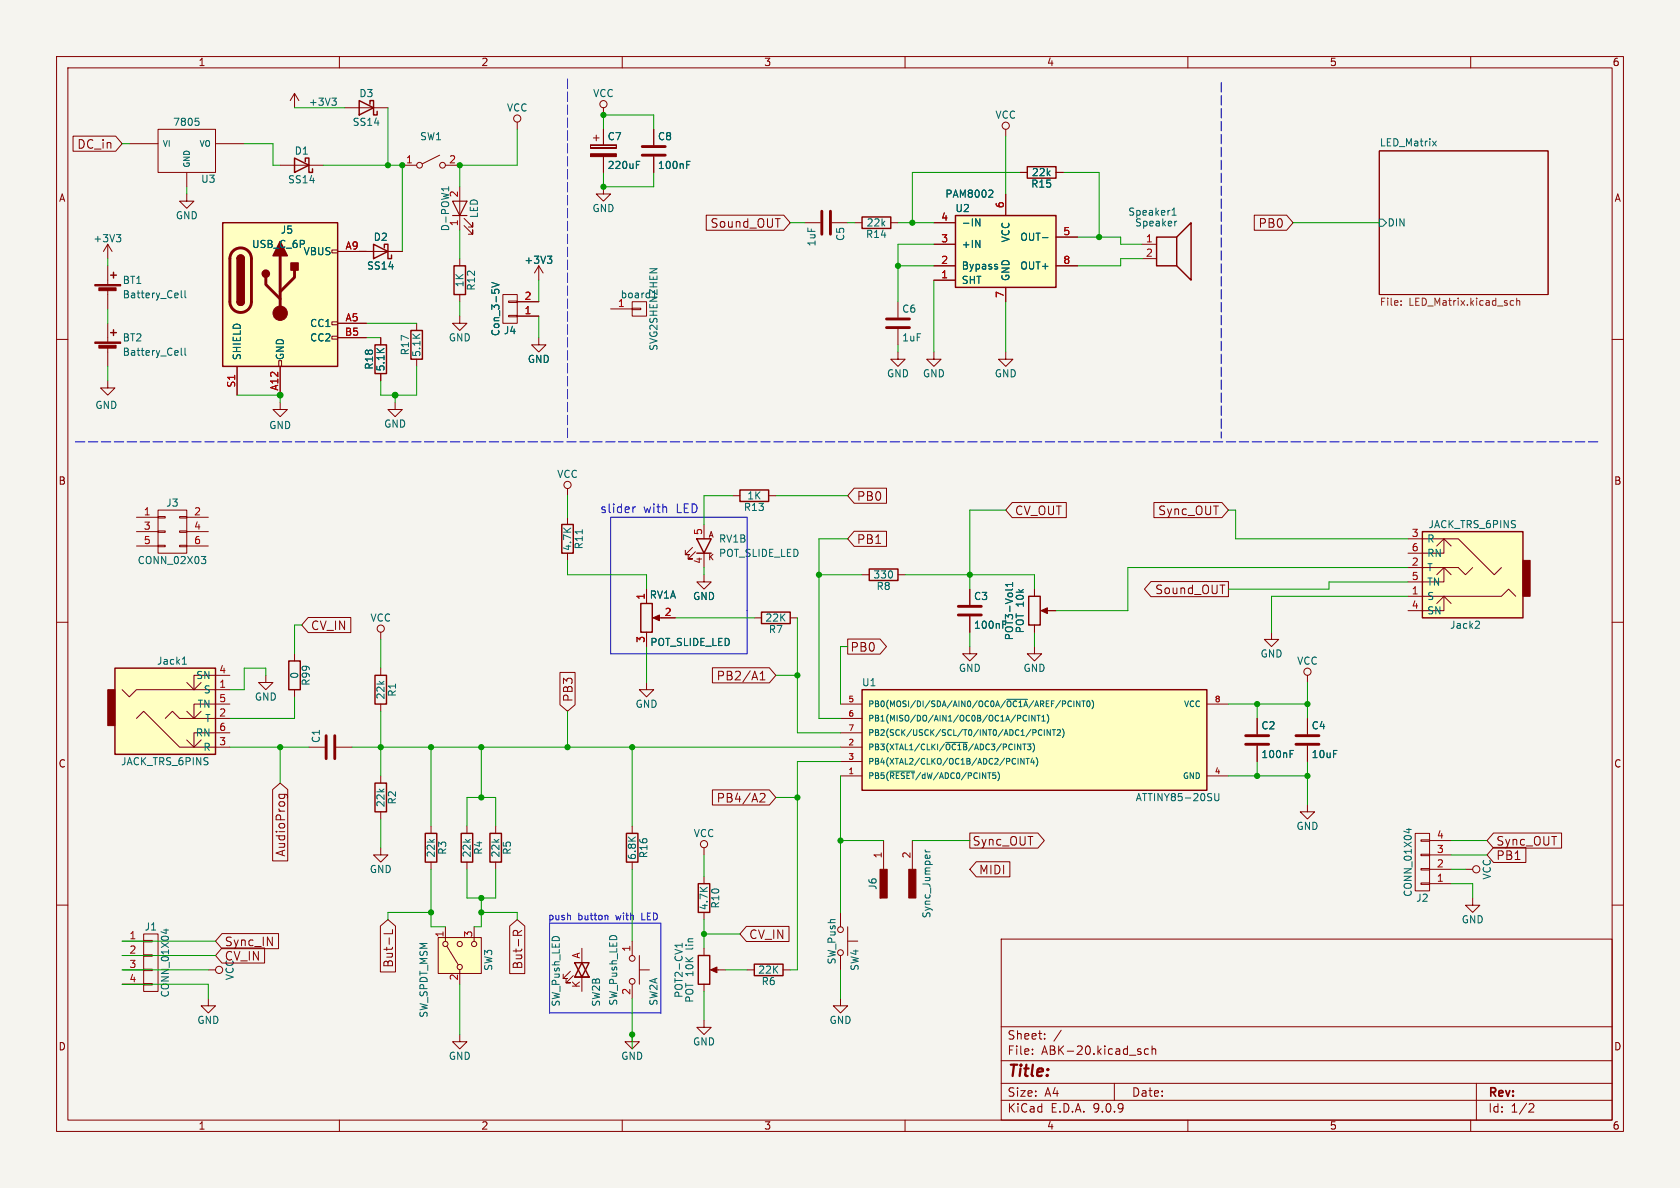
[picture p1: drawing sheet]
<svg xmlns="http://www.w3.org/2000/svg" width="297mm" height="210mm" viewBox="0 0 297 210" stroke-linecap="round" stroke-linejoin="round" font-family="sans-serif">
<path d="M0 0h297v210h-297z" fill="#f5f4ef" stroke="#f5f4ef" stroke-width=".18"/>
<g fill="none" stroke="#840000" stroke-width=".18">
<path d="M10 10h277v190h-277zM12 12h273v186h-273zM60 10v2M110 10v2M160 10v2M210 10v2M260 10v2M243.8 26.7h29.9v25.4h-29.9zM158.7 53.3v2.8M158.7 58.2v2.8M10 60h2M158.7 62.2v1.3h1.3l-1.3 1.3-1.2-1.3h1.2"/>
<path d="M165.1 62.2v1.3h1.3l-1.3 1.3-1.3-1.3h1.3M177.8 62.2v1.3h1.3l-1.3 1.3-1.3-1.3h1.3M285 60h2M129.5 87.6h1.3M135.9 87.6h1.3M10 110h2M47 119.4v1.3h1.3l-1.3 1.2-1.3-1.2h1.3M52.1 115.6v1.2M285 110h2M52.1 121.9v1.3M54.6 132.1h2.8M59.4 132.1h2.8"/>
<path d="M111.8 146.1v1.2M111.8 152.4v1.3M124.5 149.9v1.2M124.5 154.9v1.3M10 160h2M36.8 176.5v1.3h1.3l-1.3 1.3-1.2-1.3h1.2M36.8 171.5h1.3M100.8 171.7l-1.2 1.3h.7h-.7v-.8M101.3 172.5l-1.2 1.2h.7h-.7v-.7M102.9 167.6v2.6M102.9 172.7v2.6M111.8 166.4v2.5"/>
<path d="M111.8 174v2.5M113 171.5h1.8M113 168.9v5.1M124.5 161.3v1.3M124.5 167.6v1.3M124.5 174v1.3M126 171.5h2.3M132.1 171.5h1.2M138.4 171.5h1.3M148.6 176.5v1.3h1.3l-1.3 1.3-1.3-1.3h1.3M148.6 161.3v2.5M148.6 168.9v2.6"/>
<path d="M149.9 166.4h1.7M149.9 163.8v5.1M177 166h108v32h-108zM285 160h2M60 198v2M110 198v2M111.8 182.9v1.3h1.2l-1.2 1.2-1.3-1.2h1.3M124.5 180.3v1.3h1.2l-1.2 1.3-1.3-1.3h1.3M160 198v2M177 194.5h108M177 191.5h108M177 187.5h108"/>
<path d="M177 181.5h108M182.5 186.3v.1M182.5 185.5v.1M184.7 183.6v.1M184.7 182.8v.1M187.6 182.1l-1.3 2M197 191.5v3M203 185.5l-.4-.1-.3 .3v.4l.2 .2h.5M203.7 185.5l.2-.1 .3 .1 .1 .9M203.7 184.9v1.5M210 198v2M260 198v2"/>
<path d="M261 191.5v6.5M270.5 195.1l.5 .1 .2 .3-1 1.1h1"/>
<circle cx="124.5" cy="149.2" r=".63"/>
<circle cx="38.7" cy="171.4" r=".63"/>
<circle cx="111.8" cy="169.4" r=".51"/>
<circle cx="111.8" cy="173.5" r=".51"/>
<circle cx="148.6" cy="168.4" r=".51"/>
<circle cx="148.6" cy="164.3" r=".51"/>
</g>
<path d="M243.8 38.7h.7l.6 .7-.6 .6h-.7zM253.3 24.9l.6 .9M253.9 24.9l-.6 .9M120.6 166.7v.8M120.6 167.1h-1.3l.4 .4" fill="none" stroke="#006464" stroke-width=".18"/>
<path d="M247.7 53.9v.1M247.7 53.2v.1M267.1 53.9h.5M267.1 53.2h.5M268.1 53.3l.2-.2 .3 .1 .1 .8M268.1 52.7v1.3" fill="none" stroke="#725600" stroke-width=".18"/>
<path d="M130.8 86.6h5.1v2h-5.1zM51.1 116.8h2v5.1h-2zM110.7 147.3h2.1v5.1h-2.1zM123.4 156.2h2.1v5.1h-2.1zM101.6 170.2h2.5l-1.2 2.5zM101.6 172.7h2.5M102.9 170.2l1.2 2.5h-2.5zM123.4 168.9h2.1v5.1h-2.1zM133.3 170.4h5.1v2.1h-5.1z" fill="none" stroke="#840000" stroke-width=".25"/>
<path d="M156.7 56.4h4.1M156.7 57.9h4.1M57.7 130v4.1M59.2 130v4.1" fill="none" stroke="#840000" stroke-width=".51"/>
<path d="M125.6 171.5l1.1-.6v1.1z" fill="#840000" stroke="#840000" stroke-width=".18"/>
<path d="M77.5 165.7h7.6v6.4h-7.6z" fill="#ffffc2"/>
<g fill="none" stroke="#840000" stroke-width=".18">
<path d="M104.4 25.7v.5zM104.4 26.2h4.6zM104.4 25.7h4.6zM104.9 24.4h1M105.4 23.9v1M106.7 33v1.3h1.2l-1.2 1.3-1.3-1.3h1.3M106.7 22.9v2.8M106.7 27.7v2.8M109 25.7v.5zM81.3 45.7v1.3M81.3 52.1v1.2M88.9 52.1h2.5v5.1h-2.5z"/>
<path d="M89.9 55.8h1.5v.2h-1.5zM89.9 53.2h1.5v.3h-1.5zM91.4 55.9h3.8M91.4 53.3h3.8M24.1 91.4h3.8M24.1 94h3.8M24.1 96.5h3.8M27.9 90.2h5.1v7.6h-5.1zM27.9 91.3h1.3v.3h-1.3zM27.9 93.9h1.3v.2h-1.3zM27.9 96.4h1.3v.2h-1.3zM31.7 91.3h1.3v.3h-1.3z"/>
<path d="M31.7 93.9h1.3v.2h-1.3zM31.7 96.4h1.3v.2h-1.3zM33 91.4h3.8M33 94h3.8M33 96.5h3.8M100.3 91.4v1.3M100.3 97.8v1.3M114.3 104.1v2.6M114.3 111.8v2.5M115.8 109.2h3.6M133.3 109.2h1.3M139.7 109.2h1.3"/>
<path d="M171.4 114.3v1.3h1.3l-1.3 1.2-1.2-1.2h1.2M114.3 120.7v1.2h1.3l-1.3 1.3-1.3-1.3h1.3M222.2 127v2.8M222.2 131.8v2.8M259.1 153.7h1.2M21.6 166.4h3.8M21.6 168.9h3.8M21.6 171.5h3.8M21.6 174h3.8M25.4 165.1h2.5v10.2h-2.5zM25.4 166.2h1.5v.3h-1.5zM25.4 168.8h1.5v.2h-1.5z"/>
<path d="M25.4 171.3h1.5v.3h-1.5zM25.4 173.9h1.5v.2h-1.5zM77.5 165.7h7.6v6.4h-7.6zM78.7 163.8v2.6M79 167.3l2 3.3M81.3 171.5v2.5M83.8 163.8v2.6M81.3 182.9v1.3h1.2l-1.2 1.2-1.3-1.2h1.3"/>
<circle cx="261" cy="153.7" r=".63"/>
<circle cx="78.7" cy="166.9" r=".46"/>
<circle cx="81.3" cy="170.9" r=".46"/>
<circle cx="81.3" cy="166.9" r=".46"/>
<circle cx="83.8" cy="166.9" r=".46"/>
</g>
<path d="M112.5 29.1h.4M112.5 28.5h.6M86.9 49.9l1.3 .4-1.3 .5M35.6 98.4h.8l-.4 .5 .3 .1 .1 .4-.3 .2h-.3M102.9 93.6v.8M228.1 133.3h.4M228.1 132.7h.6M28.9 164.4h.9M29.4 164.2v.8" fill="none" stroke="#006464" stroke-width=".18"/>
<path d="M80.3 47h2v5.1h-2zM99.3 92.7h2v5.1h-2zM113.3 106.7h2v5.1h-2zM134.6 108.2h5.1v2h-5.1z" fill="none" stroke="#840000" stroke-width=".25"/>
<g fill="#840000" stroke="#840000" stroke-width=".18">
<path d="M115.4 109.2l1.2-.5v1z"/>
<path d="M104.4 27.2h4.6v.5h-4.6z"/>
</g>
<path d="M220.2 130h4.1M220.2 131.6h4.1" fill="none" stroke="#840000" stroke-width=".51"/>
<path d="M152.4 121.9h61v17.8h-61z" fill="#ffffc2"/>
<path d="M63.5 17.8l2.5 1.3-2.5 1.2zM65.4 18.4v-.6h.6v2.5h.7v-.6M153.7 100.6h5v2h-5zM181.9 105.4h2v5.1h-2zM152.4 121.9h61v17.8h-61z" fill="none" stroke="#840000" stroke-width=".25"/>
<g fill="none" stroke="#840000" stroke-width=".18">
<path d="M61 19.1h7.6M71.1 29.2h2.6M77.7 27.4l-3 1.6M78.7 29.2h2.6M81.3 33v7.6M82 39.9l1.6 1.5v-.8v.8h-.8M82 38.6l1.6 1.5v-.7v.7h-.8M95.2 47l-.7 1.3M95.2 47l.8 1.3M95.2 47v2.5M100.3 86.4v1.2M152.4 101.6h1.3"/>
<path d="M158.7 101.6h1.3M171.4 104.1v2.8M171.4 109v2.8M182.9 114.3v1.3h1.2l-1.2 1.2-1.3-1.2h1.3M182.9 104.1v1.3M182.9 110.5v1.3M184.4 108h2.3M148.6 124.5h3.8M148.6 127h3.8M148.6 129.5h3.8M148.6 132.1h3.8M148.6 134.6h3.8"/>
<path d="M148.6 137.2h3.8M213.4 124.5h3.8M213.4 137.2h3.8M155.6 158.8h.1M156.2 148.6v5.1M161.3 148.6v5.1M250.2 147.3h2.5v10.2h-2.5zM251.2 156.1h1.5v.2h-1.5zM251.2 153.5h1.5v.3h-1.5zM251.2 151h1.5v.3h-1.5zM251.2 148.5h1.5v.2h-1.5zM252.7 156.2h3.8"/>
<path d="M252.7 153.7h3.8M252.7 151.1h3.8M252.7 148.6h3.8M260.3 158.8v1.2h1.3l-1.3 1.3-1.2-1.3h1.2"/>
<circle cx="74.2" cy="29.2" r=".51"/>
<circle cx="78.2" cy="29.2" r=".51"/>
<circle cx="100.3" cy="85.7" r=".63"/>
</g>
<g fill="none" stroke="#006464" stroke-width=".18">
<path d="M79.3 33v.7M79.3 33.4h-1.3l.4 .3M96.8 45.3h.7l-.4 .5M97.3 45.8l.2 .2v.3l-.2 .3M177.3 110.4h.4M177.3 109.8h.6M179 104.1l-.2 .2M179 103v.7M179 103.3h-1.3l.4 .4M157.3 136.3h4.4M167.2 131.2h3.8M176 137.1v.4"/>
<path d="M176.4 136.5a1.17 1.17 0 0 1 0 1.5M178 123.6h3.7M180 134.1v1M180.8 131.5h.6M180.9 127.3l.3 .2 .3-.1M181 134.1v1l-.5-1v1M181.1 131.5v1M181.4 134.1h.6M181.5 126.5l-.3-.1-.3 .2M181.6 131.5h.7l-.4 .4 .3 .1v.4l-.1 .1-.5-.1M181.7 134.1v1M181.9 126.4v1.1"/>
<path d="M182.5 134l-.2 .7h.6M182.6 129h.4l.2 .2-.1 .3h-.5M182.6 131.4a1.17 1.17 0 0 1 0 1.5M182.7 134.4v.7M183 126.4v1.1l-.6-1.1v1.1M183.2 133.9a1.17 1.17 0 0 1 0 1.6M183.3 126.4h.6M183.6 126.4v1.1M184.2 129.1a.45 .45 0 0 0-.6 .4 .45 .45 0 0 0 .6 .4M184.2 127.5h.6M184.2 126.7l.3-.3v1.1M184.6 129v1"/>
<path d="M185.1 126.3a1.17 1.17 0 0 1 0 1.5M185.7 129v1l-.6-1v1M186 129h.6M186.3 129v1M186.9 129.1l.4-.1 .2 .3-.6 .7h.6M187.8 128.8a1.17 1.17 0 0 1 0 1.6M189.9 123.9v1M190.9 123.9v1l-.6-1v1M191.3 123.9h.5M191.5 123.9v1M192.2 124l.2-.1a.54 .54 0 0 1 .3 .5 .54 .54 0 0 1-.3 .5l-.3-.4zM193 123.8a1.17 1.17 0 0 1 0 1.5"/>
<path d="M163.6 150.6h.8M163.6 150.2l.2 .4M214.8 140.3v1l.2 .2h.4l.1-.2v-1M248.7 146.6h.8M249.1 146.4v.8"/>
</g>
<g fill="#840000" stroke="#840000" stroke-width=".18">
<path d="M160.7 153.7h1.2v5.1h-1.2z"/>
<path d="M155.6 153.7h1.2v5.1h-1.2z"/>
<path d="M184 108l1.2-.6v1.1z"/>
</g>
<path d="M80 35.6h2.5l-1.2 2.5zM80 38.1h2.5" fill="none" stroke="#840000" stroke-width=".2"/>
<path d="M169.4 107.2h4.1M169.4 108.7h4.1" fill="none" stroke="#840000" stroke-width=".51"/>
<path d="M251.5 94h17.7v15.2h-17.7z" fill="#ffffc2"/>
<g fill="none" stroke="#840000" stroke-width=".18">
<path d="M22.9 25.4h5M27.9 22.9h10.2v7.6h-10.2zM33 30.5v2.5M38.1 25.4h5.1M142.2 39.4h2.8M147.1 39.4h2.8M151.1 39.4h1.3M157.5 39.4h1.2M177.8 22.9v1.2M19 43.2l-.7 1.3M19 43.2l.8 1.3M19 43.2v2.5"/>
<path d="M73.7 57.2v1.2M107.9 54.6h3.9M111.8 53.3h2.5v2.6h-2.5zM111.8 54.5h1.5v.2h-1.5zM201.9 43.2h2.6M201.9 45.7h2.6M73.7 63.5v1.3M122.4 96.8l-1.2 1.2h.7h-.7v-.7M122.9 97.5l-1.2 1.3h.7h-.7v-.8M124.5 92.7v2.6M124.5 97.8v2.5M248.9 95.3h8.9l6.4 6.3 1.2-1.3"/>
<path d="M254 96.5l1.3-1.2 1.2 1.2M255.3 95.3v2.5h-6.4M67.3 111.8v1.2M67.3 118.1v1.3M224.8 111.8v1.2h1.3l-1.3 1.3-1.3-1.3h1.3M231.1 119.4v1.3M248.9 105.4h16.5l1.3-1.3 1.3 1.3M248.9 100.3h8.9l1.3 1.3 1.2-1.3M254 106.7l1.3-1.3 1.2 1.3M254 101.6l1.3-1.3 1.2 1.3M255.3 105.4v2.6h-6.4M255.3 100.3v2.6h-6.4"/>
<path d="M67.3 124.5v1.2M231.1 127v2.8M231.1 131.8v2.8M231.1 142.2v1.3h1.3l-1.3 1.3-1.2-1.3h1.2"/>
<circle cx="177.8" cy="22.2" r=".63"/>
<circle cx="67.3" cy="111.1" r=".63"/>
<circle cx="231.1" cy="118.7" r=".63"/>
</g>
<path d="M269.2 99.1h1.3v6.3h-1.3z" fill="#840000" stroke="#840000" stroke-width=".18"/>
<path d="M152.4 38.4h5.1v2h-5.1zM72.6 58.4h2.1v5.1h-2.1zM204.5 41.9h3.5v5.1h-3.5zM208 41.9l2.6-2.5v10.1l-2.6-2.5M123.2 95.3h2.5l-1.2 2.5zM123.2 97.8h2.5M251.5 94h17.7v15.2h-17.7zM66.3 119.4h2v5.1h-2z" fill="none" stroke="#840000" stroke-width=".25"/>
<path d="M34.5 20.9h.6M35 21.4l.2 .2v.3l-.2 .3M207.2 38h.7M207.2 37.1l.4-.3v1.2M208 39.1l-.3 .1M20.6 41.5h.7l-.4 .5M21.1 42l.2 .2v.3l-.2 .2M261.3 109.8l.3 .2-.1 .3-.7 .8h.8" fill="none" stroke="#006464" stroke-width=".18"/>
<path d="M145.3 37.3v4.1M146.8 37.3v4.1M229.1 130h4.1M229.1 131.6h4.1" fill="none" stroke="#840000" stroke-width=".51"/>
<path d="M39.4 39.4h20.3v25.4h-20.3z" fill="#ffffc2"/>
<path d="M58.7 44.2h1v.5h-1zM58.7 56.9h1v.5h-1zM58.7 59.4h1v.5h-1zM59.7 44.5h5.1M59.7 57.2h5.1M59.7 59.7h5.1M41.9 64.8v5.1M49.3 63.8h.5v1h-.5zM49.5 64.8v5.1" fill="none" stroke="#840000" stroke-width=".18"/>
<path d="M39.4 39.4h20.3v25.4h-20.3zM41.9 45.7a.64 .64 0 0 1 .6-.6 .64 .64 0 0 1 .7 .6M41.9 53.3a.64 .64 0 0 0 .6 .7 .64 .64 0 0 0 .7-.7" fill="none" stroke="#840000" stroke-width=".25"/>
<path d="M41.2 44.4a1.9 1.9 0 0 1 2.1-.4 1.9 1.9 0 0 1 1.1 1.7v7.6a1.91 1.91 0 0 1-1.9 1.9 1.91 1.91 0 0 1-1.9-1.9v-7.7l.2-.7zM47 49v1.3l2.5 2.5M49.5 45.2v10.2M52.1 47.8v1.2l-2.6 2.6" fill="none" stroke="#840000" stroke-width=".51"/>
<g fill="#840000" stroke="#840000" stroke-width=".25">
<path d="M41.9 45.7h1.3v7.6h-1.3z"/>
<path d="M42.1 45.3a.64 .64 0 0 1 .7-.2 .64 .64 0 0 1 .4 .6h-1.3z"/>
<path d="M41.9 53.3h1.3a.64 .64 0 0 1-.7 .7 .64 .64 0 0 1-.6-.7z"/>
<path d="M49.5 42.7l1.3 2.5h-2.5z"/>
<path d="M51.4 46.5h1.3v1.3h-1.3z"/>
<circle cx="47" cy="48.4" r=".63"/>
</g>
<circle cx="49.5" cy="55.4" r="1.27" fill="#840000" stroke="#840000" stroke-width=".18"/>
<path d="M20.3 118.1h17.8v15.3h-17.8z" fill="#ffffc2"/>
<g fill="none" stroke="#840000" stroke-width=".18">
<path d="M106.7 19.1v1.2M49.5 29.2h7.6M91.4 21.6v1.3M115.6 22.9v2.8M115.6 27.7v2.8M19 47v3.3M19 51.3v3.3M19 57.2v3.3M63.5 44.5h7.6M67.3 59.7v1.3M81.3 55.9v1.3h1.2l-1.2 1.2-1.3-1.2h1.3M95.2 59.7v1.3h1.3l-1.3 1.2-1.2-1.2h1.2"/>
<path d="M19 67.3v1.3h1.3l-1.3 1.3-1.2-1.3h1.2M19 61.5v3.3M49.5 71.1v1.3h1.3l-1.3 1.3-1.2-1.3h1.2M67.3 66v1.3M69.8 71.1v1.3h1.3l-1.3 1.3-1.2-1.3h1.2M40.6 119.4h-6.3v2.5M21.6 121.9l1.3 1.3 1.2-1.3h16.5M24.1 127l1.3-1.3 6.3 6.4h8.9M29.2 127l1.3-1.3 1.2 1.3h8.9M33 120.7l1.3 1.2 1.3-1.2M33 125.7l1.3 1.3 1.3-1.3M33 130.8l1.3 1.3 1.3-1.3"/>
<path d="M40.6 124.5h-6.3v2.5M40.6 129.5h-6.3v2.6M67.3 137.2v1.2M67.3 149.9v1.2h1.3l-1.3 1.3-1.3-1.3h1.3M67.3 143.5v1.3M76.2 146.1v1.2M76.2 152.4v1.3M82.5 146.1v1.2M82.5 152.4v1.3M87.6 146.1v1.2M87.6 152.4v1.3"/>
<circle cx="106.7" cy="18.4" r=".63"/>
<circle cx="91.4" cy="21" r=".63"/>
</g>
<g fill="#840000" stroke="#840000" stroke-width=".18">
<path d="M19 121.9h1.3v6.4h-1.3z"/>
<path d="M16.8 60.5h4.5v.2h-4.5z"/>
<path d="M17.5 61h3v.5h-3z"/>
<path d="M16.8 50.3h4.5v.2h-4.5z"/>
<path d="M17.5 50.9h3v.5h-3z"/>
</g>
<g fill="none" stroke="#840000" stroke-width=".25">
<path d="M52.1 27.9l2.5 1.3-2.5 1.3zM54 28.6v-.7h.6v2.6h.6v-.7M19.6 58.8h1M19.6 48.6h1M20.1 48.1v1M20.1 58.3v1M66 43.2l2.6 1.3-2.6 1.2zM67.9 43.8v-.6h.7v2.5h.6v-.6M66.3 61h2v5h-2zM20.3 118.1h17.8v15.3h-17.8zM66.3 138.4h2v5.1h-2zM75.2 147.3h2v5.1h-2z"/>
<path d="M81.5 147.3h2.1v5.1h-2.1zM86.6 147.3h2v5.1h-2z"/>
</g>
<path d="M121.4 29.1h.4M121.4 28.5h.6M32 51.4v1.1l.2 .1M32.7 51.4v1.1l.2 .1M32 61.5v1.1l.2 .2M32.7 61.5v1.1l.2 .2M32.2 117.4h.8M32.5 116.3l.1-.2v1.3" fill="none" stroke="#006464" stroke-width=".18"/>
<path d="M113.5 25.9h4.1M113.5 27.4h4.1" fill="none" stroke="#840000" stroke-width=".51"/>
<path d="M168.9 38.1h17.8v12.7h-17.8z" fill="#ffffc2"/>
<path d="M168.9 38.1h17.8v12.7h-17.8zM181.6 29.5h5.1v2h-5.1z" fill="none" stroke="#840000" stroke-width=".25"/>
<g fill="none" stroke="#840000" stroke-width=".18">
<path d="M52.1 16.5l-.8 1.3M52.1 16.5l.7 1.3M52.1 16.5v2.6M12.9 24.1h7.5l1.2 1.3-1.2 1.3h-7.5zM33 34.3v1.3h1.3l-1.3 1.2-1.3-1.2h1.3M106.7 22.9v2.8M106.7 27.7v2.8M115.6 22.9v2.8M115.6 27.7v2.8M124.9 38h13.7l1.1 1.4-1.1 1.3h-13.7zM165.1 39.4h3.8M177.8 34.3v3.8"/>
<path d="M180.3 30.5h1.3M186.7 30.5h1.3M221.7 38h5.8l1.1 1.4-1.1 1.3h-5.8zM59.7 44.5h6.3M59.7 57.2h5.1M59.7 59.7h5.1M67.3 59.7v1.3M68.6 44.5h2.5M91.4 55.9h3.8M91.4 53.3h3.8M165.1 43.2h3.8M165.1 47h3.8"/>
<path d="M165.1 49.5h3.8M177.8 50.8v2.5M186.7 47h3.8M186.7 41.9h3.8M41.9 64.8v5.1M49.5 64.8v5.1M67.3 66v1.3M151 86.3h5.7v2.7h-5.7l-1.1-1.4zM151 93.9h5.7v2.7h-5.7l-1.1-1.3zM178.9 88.8h9.6v2.7h-9.6l-1.1-1.3zM204 88.8h12l1.2 1.4-1.2 1.3h-12zM54.5 109.2h7.5v2.6h-7.5l-1.2-1.3z"/>
<path d="M99 118.9h2.7v5.7l-1.4 1.1-1.3-1.1zM114.3 104.1v2.6M114.3 111.8v2.5M116.8 109.2h2.6M124.5 101.6v1.3h1.2l-1.2 1.2-1.3-1.2h1.3M125.9 118h10.1l1.2 1.4-1.2 1.3h-10.1zM134.4 119.1l.4-.4v1.5M149.9 113h5.7l1.1 1.3-1.1 1.3h-5.7zM171.4 104.1v2.8M171.4 109v2.8M182.9 104.1v1.3M182.9 110.5v1.3"/>
<path d="M185.4 108h1.3M203.5 102.8h13.7v2.7h-13.7l-1.2-1.4zM48.2 139.6l1.3-1.2 1.4 1.2v12.6h-2.7zM125.9 139.6h10.1l1.2 1.4-1.2 1.3h-10.1zM134.4 120.2h.8M222.2 127v2.8M222.2 131.8v2.8M231.1 127v2.8M231.1 131.8v2.8M49.3 140.4h1.3l.2 .3v.4M49.4 140.4v.6M50.3 140.4v.6"/>
<path d="M134.4 140.3h.6l.2 .1v.3l-.9 1.1h.9M171.4 147.3h12.1l1.1 1.3-1.1 1.3h-12.1zM172.6 152.3h5.9v2.7h-5.9l-1.2-1.3zM264 149.8h5.8v2.7h-5.8l-1.1-1.4zM264 147.3h12.1v2.6h-12.1l-1.1-1.3zM39.2 167.6h7.6v2.6h-7.6l-1.1-1.3zM39.2 165h10v2.7h-10l-1.1-1.3zM67.2 163.7l1.4-1.1 1.3 1.1v8.1h-2.7zM69.4 164.3v.8h-1.5M90.1 163.7l1.3-1.1 1.4 1.1v8.4h-2.7zM90.7 165.3v-.5l.3-.3 .4 .1 .1 .7M92.2 164.5l-.7 .5"/>
<path d="M132 163.8h7.5v2.6h-7.5l-1.2-1.3z"/>
</g>
<g fill="none" stroke="#006464" stroke-width=".18">
<path d="M58.7 17.3h.7l-.4 .5M59.2 17.8l.2 .3v.3l-.2 .2M112.5 29.1h.4M112.5 28.5h.6M121.4 29.1h.4M121.4 28.5h.6M172.5 38.7l.7 1.2v-1.2M175.3 33.6l.2 .2v.3l-.8 .8h.8M86.9 49.9l1.3 .4-1.3 .5M96.8 45.3h.7l-.4 .5M97.3 45.8l.2 .2v.3l-.2 .3M172.5 42.5l.7 1.3v-1.3"/>
<path d="M176.2 47.1l.2 .2-.2 .3M176.2 46.7l.1 .1M184.3 42h1M177.3 110.4h.4M177.3 109.8h.6M179 104.1l-.2 .2M179 103v.7M179 103.3h-1.3l.4 .4M228.1 133.3h.4M228.1 132.7h.6"/>
</g>
<path d="M107.9 91.4h24.2v24.2h-24.2zM111.9 89.6v1M112.3 89.6l-.2 .1-.2 .2M97.2 163.2h19.6v15.9h-19.6zM107.1 161.8l.4 .2v.6" fill="none" stroke="#0000c2" stroke-width=".18"/>
<path d="M100.3 14v63.5M215.9 14.6v62.9M13.3 78.1h269.3" fill="none" stroke="#0000c2" stroke-width=".18" stroke-dasharray="1.7 .6"/>
<g fill="none" stroke="#009600" stroke-width=".18">
<path d="M52.1 19.1h8.9M68.6 19.1v10.1M21.6 25.4h1.3M33 33v1.3M43.2 25.4h5.1v3.8h1.2M57.1 29.2h14v15.3M91.4 22.9v6.3h-10.1v3.8M106.7 22.9v-2.6h8.9v2.6M106.7 30.5v2.5h8.9v-2.5M139.7 39.4h2.5M149.9 39.4h1.2M158.7 39.4h6.4"/>
<path d="M177.8 24.1v10.2M180.3 30.5h-19v8.9M188 30.5h6.3v11.4M228.6 39.4h15.2M19 45.7v1.3M19 54.6v2.6M63.5 44.5h1.3M64.8 59.7h2.5M64.8 57.2h8.9M81.3 40.6v5.1M81.3 53.3v2.6M95.2 49.5v3.8"/>
<path d="M95.2 55.9v3.8M158.7 47h6.4M165.1 43.2h-6.4v10.1M165.1 49.5v12.7M177.8 53.3v8.9M190.5 41.9h7.6v1.3h3.8M201.9 45.7h-3.8v1.3h-7.6M19 64.8v2.5M41.9 69.9h7.6v1.2M69.8 69.9v1.2M73.7 64.8v5.1h-6.4v-2.6M158.7 61v1.2"/>
<path d="M100.3 87.6v3.8M100.3 99.1v2.5h14v2.5M129.5 87.6h-5v5.1M137.2 87.6h12.7M149.9 95.3h-5.1v31.7h3.8M177.8 90.2h-6.4v13.9M217.2 90.2h1.2v5.1h30.5M47 119.4v-1.3h-3.8v3.8h-2.6M53.3 110.5h-1.2v5.1M67.3 113v5.1M114.3 114.3v6.4M119.4 109.2h13.9"/>
<path d="M124.5 100.3v1.3M137.2 119.4h3.8M141 109.2v20.3h7.6M144.8 101.6h7.6M149.9 114.3h-1.3v10.2M160 101.6h22.9v2.5M171.4 111.8v2.5M182.9 111.8v2.5M248.9 100.3h-49.5v7.7h-12.7M248.9 102.9h-14v1.2h-17.7M248.9 105.4h-24.1v6.4M40.6 132.1h14"/>
<path d="M49.5 132.1v6.3M52.1 123.2v3.8h-11.5M62.2 132.1h86.4M67.3 125.7v11.5M76.2 132.1v14M85.1 132.1v8.9M100.3 125.7v6.4M111.8 132.1v14M148.6 134.6h-7.6v36.9h-1.3M148.6 137.2v24.1M217.2 124.5h13.9M217.2 137.2h13.9"/>
<path d="M222.2 124.5v2.5M222.2 134.6v2.6M231.1 120.7v6.3M231.1 134.6v7.6M67.3 144.8v5.1M76.2 153.7v10.1h2.5M82.5 153.7v5.1h5.1v-5.1M82.5 146.1v-5.1h5.1v5.1M85.1 158.8v5h-1.3M111.8 153.7v12.7M124.5 151.1v3.8M137.2 141h3.8"/>
<path d="M148.6 148.6h7.6M161.3 148.6h10.1M256.5 148.6h6.4M256.5 151.1h6.4M256.5 156.2h3.8v2.6M256.5 153.7h2.6M21.6 171.5h15.2M21.6 166.4h16.5M21.6 168.9h16.5M21.6 174h15.2v2.5M76.2 161.3h-7.6v1.3M81.3 174v8.9"/>
<path d="M85.1 161.3h6.3v1.3M111.8 176.5v8.9M124.5 162.6v5M124.5 175.3v5M124.5 165.1h6.3M128.3 171.5h3.8M148.6 171.5v5"/>
</g>
<g fill="#009600" stroke="#009600" stroke-width=".18">
<circle cx="85.1" cy="158.8" r=".46"/>
<circle cx="76.2" cy="161.3" r=".46"/>
<circle cx="67.3" cy="132.1" r=".46"/>
<circle cx="76.2" cy="132.1" r=".46"/>
<circle cx="100.3" cy="132.1" r=".46"/>
<circle cx="85.1" cy="132.1" r=".46"/>
<circle cx="85.1" cy="141" r=".46"/>
<circle cx="111.8" cy="132.1" r=".46"/>
<circle cx="85.1" cy="161.3" r=".46"/>
<circle cx="49.5" cy="132.1" r=".46"/>
<circle cx="124.5" cy="165.1" r=".46"/>
<circle cx="141" cy="141" r=".46"/>
<circle cx="111.8" cy="182.9" r=".46"/>
<circle cx="148.6" cy="148.6" r=".46"/>
<circle cx="222.2" cy="124.5" r=".46"/>
<circle cx="222.2" cy="137.2" r=".46"/>
<circle cx="231.1" cy="137.2" r=".46"/>
<circle cx="171.4" cy="101.6" r=".46"/>
<circle cx="231.1" cy="124.5" r=".46"/>
<circle cx="71.1" cy="29.2" r=".46"/>
<circle cx="68.6" cy="29.2" r=".46"/>
<circle cx="106.7" cy="20.3" r=".46"/>
<circle cx="106.7" cy="33" r=".46"/>
<circle cx="81.3" cy="29.2" r=".46"/>
<circle cx="144.8" cy="101.6" r=".46"/>
<circle cx="141" cy="119.4" r=".46"/>
<circle cx="161.3" cy="39.4" r=".46"/>
<circle cx="158.7" cy="47" r=".46"/>
<circle cx="194.3" cy="41.9" r=".46"/>
<circle cx="49.5" cy="69.9" r=".51"/>
<circle cx="69.9" cy="69.9" r=".51"/>
</g>
<text font-size="2.8" fill="#840000" x="178" y="190.9">Title:</text>
<g font-size="2.1" fill="#840000">
<text x="13.6" y="26.5">DC_in</text>
<text x="125.5" y="40.5">Sound_OUT</text>
<text x="222.4" y="40.5">PB0</text>
<text x="151.4" y="88.7">PB0</text>
<text x="179.3" y="91.3">CV_OUT</text>
<text x="204.7" y="91.3">Sync_OUT</text>
<text x="151.4" y="96.3">PB1</text>
<text x="204.2" y="105.2">Sound_OUT</text>
<text x="54.9" y="111.6">CV_IN</text>
<text x="150.2" y="115.4">PB0</text>
<text x="101.4" y="124.2" transform="rotate(-90 101.4 124.2)">PB3</text>
<text x="126.6" y="120.5">PB2/A1</text>
<text x="126.6" y="142.1">PB4/A2</text>
<text x="171.8" y="149.7">Sync_OUT</text>
<text x="264.4" y="149.7">Sync_OUT</text>
<text x="50.6" y="151.5" transform="rotate(-90 50.6 151.5)">AudioProg</text>
<text x="173" y="154.8">MIDI</text>
<text x="264.4" y="152.2">PB1</text>
<text x="39.6" y="167.5">Sync_IN</text>
<text x="132.3" y="166.2">CV_IN</text>
<text x="39.6" y="170">CV_IN</text>
<text x="69.7" y="171.1" transform="rotate(-90 69.7 171.1)">But-L</text>
<text x="92.5" y="171.4" transform="rotate(-90 92.5 171.4)">But-R</text>
<text x="178" y="184">Sheet:</text>
<text x="178" y="186.7">File:</text>
<text x="184.1" y="186.7">ABK-20.kicad_sch</text>
<text x="178" y="196.9">KiCad</text>
<text x="178" y="194.1">Size:</text>
<text x="184.7" y="194.1">A4</text>
<text x="185.7" y="196.9">E.D.A.</text>
<text x="193.3" y="196.9">9.0.9</text>
<text x="200" y="194.1">Date:</text>
<text x="263" y="194.3">Rev:</text>
<text x="263" y="196.9">Id:</text>
<text x="267.1" y="196.9">1/2</text>
</g>
<g font-size="2.1" fill="#0000c2">
<text x="106" y="90.9">slider</text>
<text x="113.7" y="90.9">with</text>
<text x="119.6" y="90.9">LED</text>
</g>
<g font-size="1.8" fill="#840000">
<text x="35" y="11.9">1</text>
<text x="85" y="11.9">2</text>
<text x="135" y="11.9">3</text>
<text x="185" y="11.9">4</text>
<text x="235" y="11.9">5</text>
<text x="285" y="11.9">6</text>
<text x="10.3" y="35.9">A</text>
<text x="285.3" y="35.9">A</text>
<text x="10.3" y="85.9">B</text>
<text x="285.3" y="85.9">B</text>
<text x="10.3" y="135.9">C</text>
<text x="285.3" y="135.9">C</text>
<text x="41.5" y="173.4" transform="rotate(-90 41.5 173.4)">VCC</text>
<text x="10.3" y="185.9">D</text>
<text x="285.3" y="185.9">D</text>
<text x="35" y="199.9">1</text>
<text x="85" y="199.9">2</text>
<text x="135" y="199.9">3</text>
<text x="185" y="199.9">4</text>
<text x="235" y="199.9">5</text>
<text x="285" y="199.9">6</text>
</g>
<g font-size="1.8" fill="#006464">
<text x="63.4" y="17.4">D3</text>
<text x="104.8" y="17.4">VCC</text>
<text x="30.5" y="22.5">7805</text>
<text x="54.5" y="18.9">+3V3</text>
<text x="62.2" y="22.5">SS14</text>
<text x="89.5" y="19.9">VCC</text>
<text x="175.9" y="21.2">VCC</text>
<text x="52" y="27.5">D1</text>
<text x="74.2" y="25">SW1</text>
<text x="107.3" y="25">C7</text>
<text x="116.2" y="25">C8</text>
<text x="243.8" y="26">LED_Matrix</text>
<text x="35.5" y="32.5">U3</text>
<text x="50.8" y="32.6">SS14</text>
<text x="107.3" y="30.1">220uF</text>
<text x="116.2" y="30.1">100nF</text>
<text x="167" y="35.2">PAM8002</text>
<text x="182.2" y="33.4">R15</text>
<text x="182.3" y="31.3">22k</text>
<text x="31" y="39">GND</text>
<text x="49.5" y="41.5">J5</text>
<text x="79.6" y="41" transform="rotate(-90 79.6 41)">D-POW1</text>
<text x="81" y="40.1" transform="rotate(-90 81 40.1)">1</text>
<text x="84.7" y="38.7" transform="rotate(-90 84.7 38.7)">LED</text>
<text x="104.6" y="37.7">GND</text>
<text x="153.1" y="40.2">22k</text>
<text x="168.8" y="37.7">U2</text>
<text x="169.9" y="40.2">-IN</text>
<text x="199.4" y="38.3">Speaker1</text>
<text x="200.6" y="40.2">Speaker</text>
<text x="245.2" y="40.2">DIN</text>
<text x="16.4" y="43">+3V3</text>
<text x="44.5" y="44">USB_C_6P</text>
<text x="53.6" y="45.3">VBUS</text>
<text x="64.8" y="47.9">SS14</text>
<text x="66" y="42.8">D2</text>
<text x="92.6" y="46.8">+3V3</text>
<text x="144.4" y="43.7" transform="rotate(-90 144.4 43.7)">1uF</text>
<text x="149.5" y="42.7" transform="rotate(-90 149.5 42.7)">C5</text>
<text x="153" y="42.3">R14</text>
<text x="169.9" y="44">+IN</text>
<text x="169.9" y="47.9">Bypass</text>
<text x="178.7" y="42.9" transform="rotate(-90 178.7 42.9)">VCC</text>
<text x="180.3" y="42.8">OUT-</text>
<text x="180.3" y="47.9">OUT+</text>
<text x="21.6" y="50.4">BT1</text>
<text x="21.6" y="52.9">Battery_Cell</text>
<text x="82.1" y="50.9" transform="rotate(-90 82.1 50.9)">1K</text>
<text x="84.2" y="51.5" transform="rotate(-90 84.2 51.5)">R12</text>
<text x="109.6" y="52.9">board1</text>
<text x="169.9" y="50.4">SHT</text>
<text x="178.7" y="49.8" transform="rotate(-90 178.7 49.8)">GND</text>
<text x="54.7" y="58">CC1</text>
<text x="88.5" y="59.5" transform="rotate(-90 88.5 59.5)">Con_3-5V</text>
<text x="89" y="59.3">J4</text>
<text x="109.1" y="54.4">1</text>
<text x="159.4" y="55.5">C6</text>
<text x="21.6" y="60.6">BT2</text>
<text x="21.6" y="63.1">Battery_Cell</text>
<text x="42.8" y="63.8" transform="rotate(-90 42.8 63.8)">SHIELD</text>
<text x="50.4" y="63.8" transform="rotate(-90 50.4 63.8)">GND</text>
<text x="54.7" y="60.6">CC2</text>
<text x="66.1" y="65.4" transform="rotate(-90 66.1 65.4)">R18</text>
<text x="68.2" y="65.7" transform="rotate(-90 68.2 65.7)">5.1K</text>
<text x="72.5" y="62.9" transform="rotate(-90 72.5 62.9)">R17</text>
<text x="74.5" y="63.2" transform="rotate(-90 74.5 63.2)">5.1K</text>
<text x="79.2" y="60.6">GND</text>
<text x="93.2" y="64.4">GND</text>
<text x="116.4" y="62.1" transform="rotate(-90 116.4 62.1)">SVG2SHENZHEN</text>
<text x="159.4" y="60.6">1uF</text>
<text x="156.7" y="66.9">GND</text>
<text x="163.1" y="66.9">GND</text>
<text x="175.8" y="66.9">GND</text>
<text x="16.8" y="72.5">GND</text>
<text x="47.5" y="76">GND</text>
<text x="67.8" y="75.8">GND</text>
<text x="29.3" y="89.8">J3</text>
<text x="98.4" y="84.7">VCC</text>
<text x="132" y="88.5">1K</text>
<text x="131.4" y="90.5">R13</text>
<text x="252.4" y="93.6">JACK_TRS_6PINS</text>
<text x="24.2" y="99.9">CONN_02X03</text>
<text x="101.2" y="97.5" transform="rotate(-90 101.2 97.5)">4.7K</text>
<text x="103.2" y="97.2" transform="rotate(-90 103.2 97.2)">R11</text>
<text x="127" y="96.1">RV1B</text>
<text x="127" y="98.7">POT_SLIDE_LED</text>
<text x="252.2" y="101.2">T</text>
<text x="252.2" y="98.7">RN</text>
<text x="252.2" y="96.1">R</text>
<text x="114.8" y="106">RV1A</text>
<text x="122.4" y="106.3">GND</text>
<text x="154.3" y="102.5">330</text>
<text x="154.9" y="104.5">R8</text>
<text x="172.1" y="106.3">C3</text>
<text x="252.2" y="106.3">S</text>
<text x="252.2" y="103.7">TN</text>
<text x="65.4" y="110.1">VCC</text>
<text x="135.2" y="110.1">22K</text>
<text x="135.8" y="112.1">R7</text>
<text x="172.1" y="111.4">100nF</text>
<text x="179.3" y="113.3" transform="rotate(-90 179.3 113.3)">POT3-Vol1</text>
<text x="181.2" y="112" transform="rotate(-90 181.2 112)">POT 10k</text>
<text x="252.2" y="108.8">SN</text>
<text x="256.3" y="111.4">Jack2</text>
<text x="27.7" y="117.7">Jack1</text>
<text x="114.9" y="114.4">POT_SLIDE_LED</text>
<text x="169.4" y="119">GND</text>
<text x="180.8" y="119">GND</text>
<text x="222.8" y="116.4">GND</text>
<text x="229.2" y="117.7">VCC</text>
<text x="34.6" y="120.2">SN</text>
<text x="34.8" y="125.3">TN</text>
<text x="35.9" y="122.8">S</text>
<text x="45" y="124.1">GND</text>
<text x="52.9" y="120.1" transform="rotate(-90 52.9 120.1)">0</text>
<text x="55" y="121.3" transform="rotate(-90 55 121.3)">R99</text>
<text x="68.2" y="123.7" transform="rotate(-90 68.2 123.7)">22k</text>
<text x="70.2" y="123.3" transform="rotate(-90 70.2 123.3)">R1</text>
<text x="112.3" y="125.3">GND</text>
<text x="152.3" y="121.5">U1</text>
<text x="34.5" y="130.4">RN</text>
<text x="36.2" y="127.9">T</text>
<text x="56.7" y="131.4" transform="rotate(-90 56.7 131.4)">C1</text>
<text x="222.9" y="129.1">C2</text>
<text x="231.8" y="129.1">C4</text>
<text x="21.3" y="135.5">JACK_TRS_6PINS</text>
<text x="35.9" y="132.9">R</text>
<text x="222.9" y="134.2">100nF</text>
<text x="231.8" y="134.2">10uF</text>
<text x="68.2" y="142.8" transform="rotate(-90 68.2 142.8)">22k</text>
<text x="70.2" y="142.3" transform="rotate(-90 70.2 142.3)">R2</text>
<text x="200.7" y="141.8">ATTINY85-20SU</text>
<text x="122.5" y="148.2">VCC</text>
<text x="229.1" y="146.9">GND</text>
<text x="65.3" y="154.5">GND</text>
<text x="77.1" y="151.7" transform="rotate(-90 77.1 151.7)">22k</text>
<text x="79.1" y="151.2" transform="rotate(-90 79.1 151.2)">R3</text>
<text x="83.4" y="151.7" transform="rotate(-90 83.4 151.7)">22k</text>
<text x="85.4" y="151.2" transform="rotate(-90 85.4 151.2)">R4</text>
<text x="88.5" y="151.7" transform="rotate(-90 88.5 151.7)">22k</text>
<text x="90.5" y="151.2" transform="rotate(-90 90.5 151.2)">R5</text>
<text x="112.6" y="152.1" transform="rotate(-90 112.6 152.1)">6.8K</text>
<text x="114.7" y="151.8" transform="rotate(-90 114.7 151.8)">R16</text>
<text x="263.8" y="155.6" transform="rotate(-90 263.8 155.6)">VCC</text>
<text x="125.3" y="161" transform="rotate(-90 125.3 161)">4.7K</text>
<text x="127.4" y="160.7" transform="rotate(-90 127.4 160.7)">R10</text>
<text x="155.2" y="157.4" transform="rotate(-90 155.2 157.4)">J6</text>
<text x="249.8" y="158.6" transform="rotate(-90 249.8 158.6)">CONN_01X04</text>
<text x="250.3" y="159.6">J2</text>
<text x="25.5" y="164.7">J1</text>
<text x="122.8" y="167.8" transform="rotate(-90 122.8 167.8)">lin</text>
<text x="164.7" y="162.4" transform="rotate(-90 164.7 162.4)">Sync_Jumper</text>
<text x="258.3" y="163.4">GND</text>
<text x="87.2" y="171.7" transform="rotate(-90 87.2 171.7)">SW3</text>
<text x="133.9" y="172.3">22K</text>
<text x="147.9" y="170.6" transform="rotate(-90 147.9 170.6)">SW_Push</text>
<text x="152" y="171.7" transform="rotate(-90 152 171.7)">SW4</text>
<text x="30.1" y="176.4" transform="rotate(-90 30.1 176.4)">CONN_01X04</text>
<text x="99.2" y="178" transform="rotate(-90 99.2 178)">SW_Push_LED</text>
<text x="106.3" y="178" transform="rotate(-90 106.3 178)">SW2B</text>
<text x="109.3" y="177.9" transform="rotate(-90 109.3 177.9)">SW_Push_LED</text>
<text x="116.4" y="177.9" transform="rotate(-90 116.4 177.9)">SW2A</text>
<text x="120.9" y="176.5" transform="rotate(-90 120.9 176.5)">POT2-CV1</text>
<text x="122.8" y="177.4" transform="rotate(-90 122.8 177.4)">POT 10K</text>
<text x="134.5" y="174.3">R6</text>
<text x="34.8" y="181.2">GND</text>
<text x="75.8" y="180" transform="rotate(-90 75.8 180)">SW_SPDT_MSM</text>
<text x="122.4" y="185">GND</text>
<text x="146.6" y="181.2">GND</text>
<text x="79.2" y="187.6">GND</text>
<text x="109.7" y="187.6">GND</text>
</g>
<g font-size="1.8" fill="#a90000">
<text x="71.7" y="29">1</text>
<text x="79.3" y="29">2</text>
<text x="81" y="35" transform="rotate(-90 81 35)">2</text>
<text x="166.3" y="39.1">4</text>
<text x="177.5" y="36.9" transform="rotate(-90 177.5 36.9)">6</text>
<text x="187.9" y="41.7">5</text>
<text x="61" y="44.2">A9</text>
<text x="166.3" y="42.9">3</text>
<text x="166.3" y="46.7">2</text>
<text x="187.9" y="46.7">8</text>
<text x="202.5" y="42.9">1</text>
<text x="202.5" y="45.5">2</text>
<text x="92.6" y="53.1">2</text>
<text x="166.3" y="49.3">1</text>
<text x="177.5" y="52.8" transform="rotate(-90 177.5 52.8)">7</text>
<text x="60.9" y="59.4">B5</text>
<text x="61" y="56.9">A5</text>
<text x="92.6" y="55.6">1</text>
<text x="41.7" y="68.6" transform="rotate(-90 41.7 68.6)">S1</text>
<text x="49.3" y="69.2" transform="rotate(-90 49.3 69.2)">A12</text>
<text x="25.3" y="91.2">1</text>
<text x="25.3" y="93.7">3</text>
<text x="34.2" y="91.2">2</text>
<text x="34.2" y="93.7">4</text>
<text x="124.2" y="94.7" transform="rotate(-90 124.2 94.7)">5</text>
<text x="249.5" y="95">3</text>
<text x="25.3" y="96.3">5</text>
<text x="34.2" y="96.3">6</text>
<text x="124.2" y="99.8" transform="rotate(-90 124.2 99.8)">4</text>
<text x="249.5" y="100.1">2</text>
<text x="249.5" y="97.5">6</text>
<text x="114" y="106.1" transform="rotate(-90 114 106.1)">1</text>
<text x="249.5" y="107.7">4</text>
<text x="249.5" y="105.2">1</text>
<text x="249.5" y="102.6">5</text>
<text x="114" y="113.7" transform="rotate(-90 114 113.7)">3</text>
<text x="117.4" y="109">2</text>
<text x="38.7" y="119.1">4</text>
<text x="38.7" y="121.7">1</text>
<text x="38.7" y="124.2">5</text>
<text x="38.7" y="126.7">2</text>
<text x="38.7" y="129.3">6</text>
<text x="38.7" y="131.8">3</text>
<text x="253.9" y="148.3">4</text>
<text x="156" y="151.8" transform="rotate(-90 156 151.8)">1</text>
<text x="161" y="151.8" transform="rotate(-90 161 151.8)">2</text>
<text x="253.9" y="156">1</text>
<text x="253.9" y="153.4">2</text>
<text x="253.9" y="150.9">3</text>
<text x="22.8" y="166.1">1</text>
<text x="78.5" y="165.8" transform="rotate(-90 78.5 165.8)">1</text>
<text x="83.6" y="165.8" transform="rotate(-90 83.6 165.8)">3</text>
<text x="22.8" y="168.7">2</text>
<text x="22.8" y="171.2">3</text>
<text x="22.8" y="173.7">4</text>
<text x="81" y="173.4" transform="rotate(-90 81 173.4)">2</text>
<text x="102.6" y="169.6" transform="rotate(-90 102.6 169.6)">A</text>
<text x="111.5" y="168.3" transform="rotate(-90 111.5 168.3)">1</text>
<text x="102.6" y="174.7" transform="rotate(-90 102.6 174.7)">K</text>
<text x="111.5" y="176" transform="rotate(-90 111.5 176)">2</text>
</g>
<g font-size="1.8" fill="#725600">
<text x="243.8" y="54.4">File:</text>
<text x="249.1" y="54.4">LED_Matrix.kicad_sch</text>
</g>
<g font-size="1.7" fill="#0000c2">
<text x="96.8" y="162.9">push</text>
<text x="102.2" y="162.9">button</text>
<text x="109" y="162.9">with</text>
<text x="113.7" y="162.9">LED</text>
</g>
<g font-size="1.4" fill="#006464">
<text x="28.7" y="26.1">VI</text>
<text x="33.8" y="29.7" transform="rotate(-90 33.8 29.7)">GND</text>
<text x="35.1" y="26.1">VO</text>
<text x="153.4" y="125.2">PB0(MOSI/DI/SDA/AIN0/OC0A/~{OC1A}/AREF/PCINT0)</text>
<text x="209.2" y="125.2">VCC</text>
<text x="153.4" y="127.7">PB1(MISO/DO/AIN1/OC0B/OC1A/PCINT1)</text>
<text x="153.4" y="130.3">PB2(SCK/USCK/SCL/T0/INT0/ADC1/PCINT2)</text>
<text x="153.4" y="132.8">PB3(XTAL1/CLKI/~{OC1B}/ADC3/PCINT3)</text>
<text x="153.4" y="135.4">PB4(XTAL2/CLKO/OC1B/ADC2/PCINT4)</text>
<text x="153.4" y="137.9">PB5(~{RESET}/dW/ADC0/PCINT5)</text>
<text x="209" y="137.9">GND</text>
</g>
<g font-size="1.4" fill="#840000">
<text x="125.2" y="95.2">A</text>
<text x="125.1" y="99.2">K</text>
</g>
<g font-size="1.4" fill="#a90000">
<text x="149.9" y="124.2">5</text>
<text x="214.7" y="124.2">8</text>
<text x="149.9" y="126.7">6</text>
<text x="149.9" y="129.3">7</text>
<text x="149.9" y="131.8">2</text>
<text x="149.9" y="134.4">3</text>
<text x="149.9" y="136.9">1</text>
<text x="214.7" y="136.9">4</text>
</g>
</svg>
